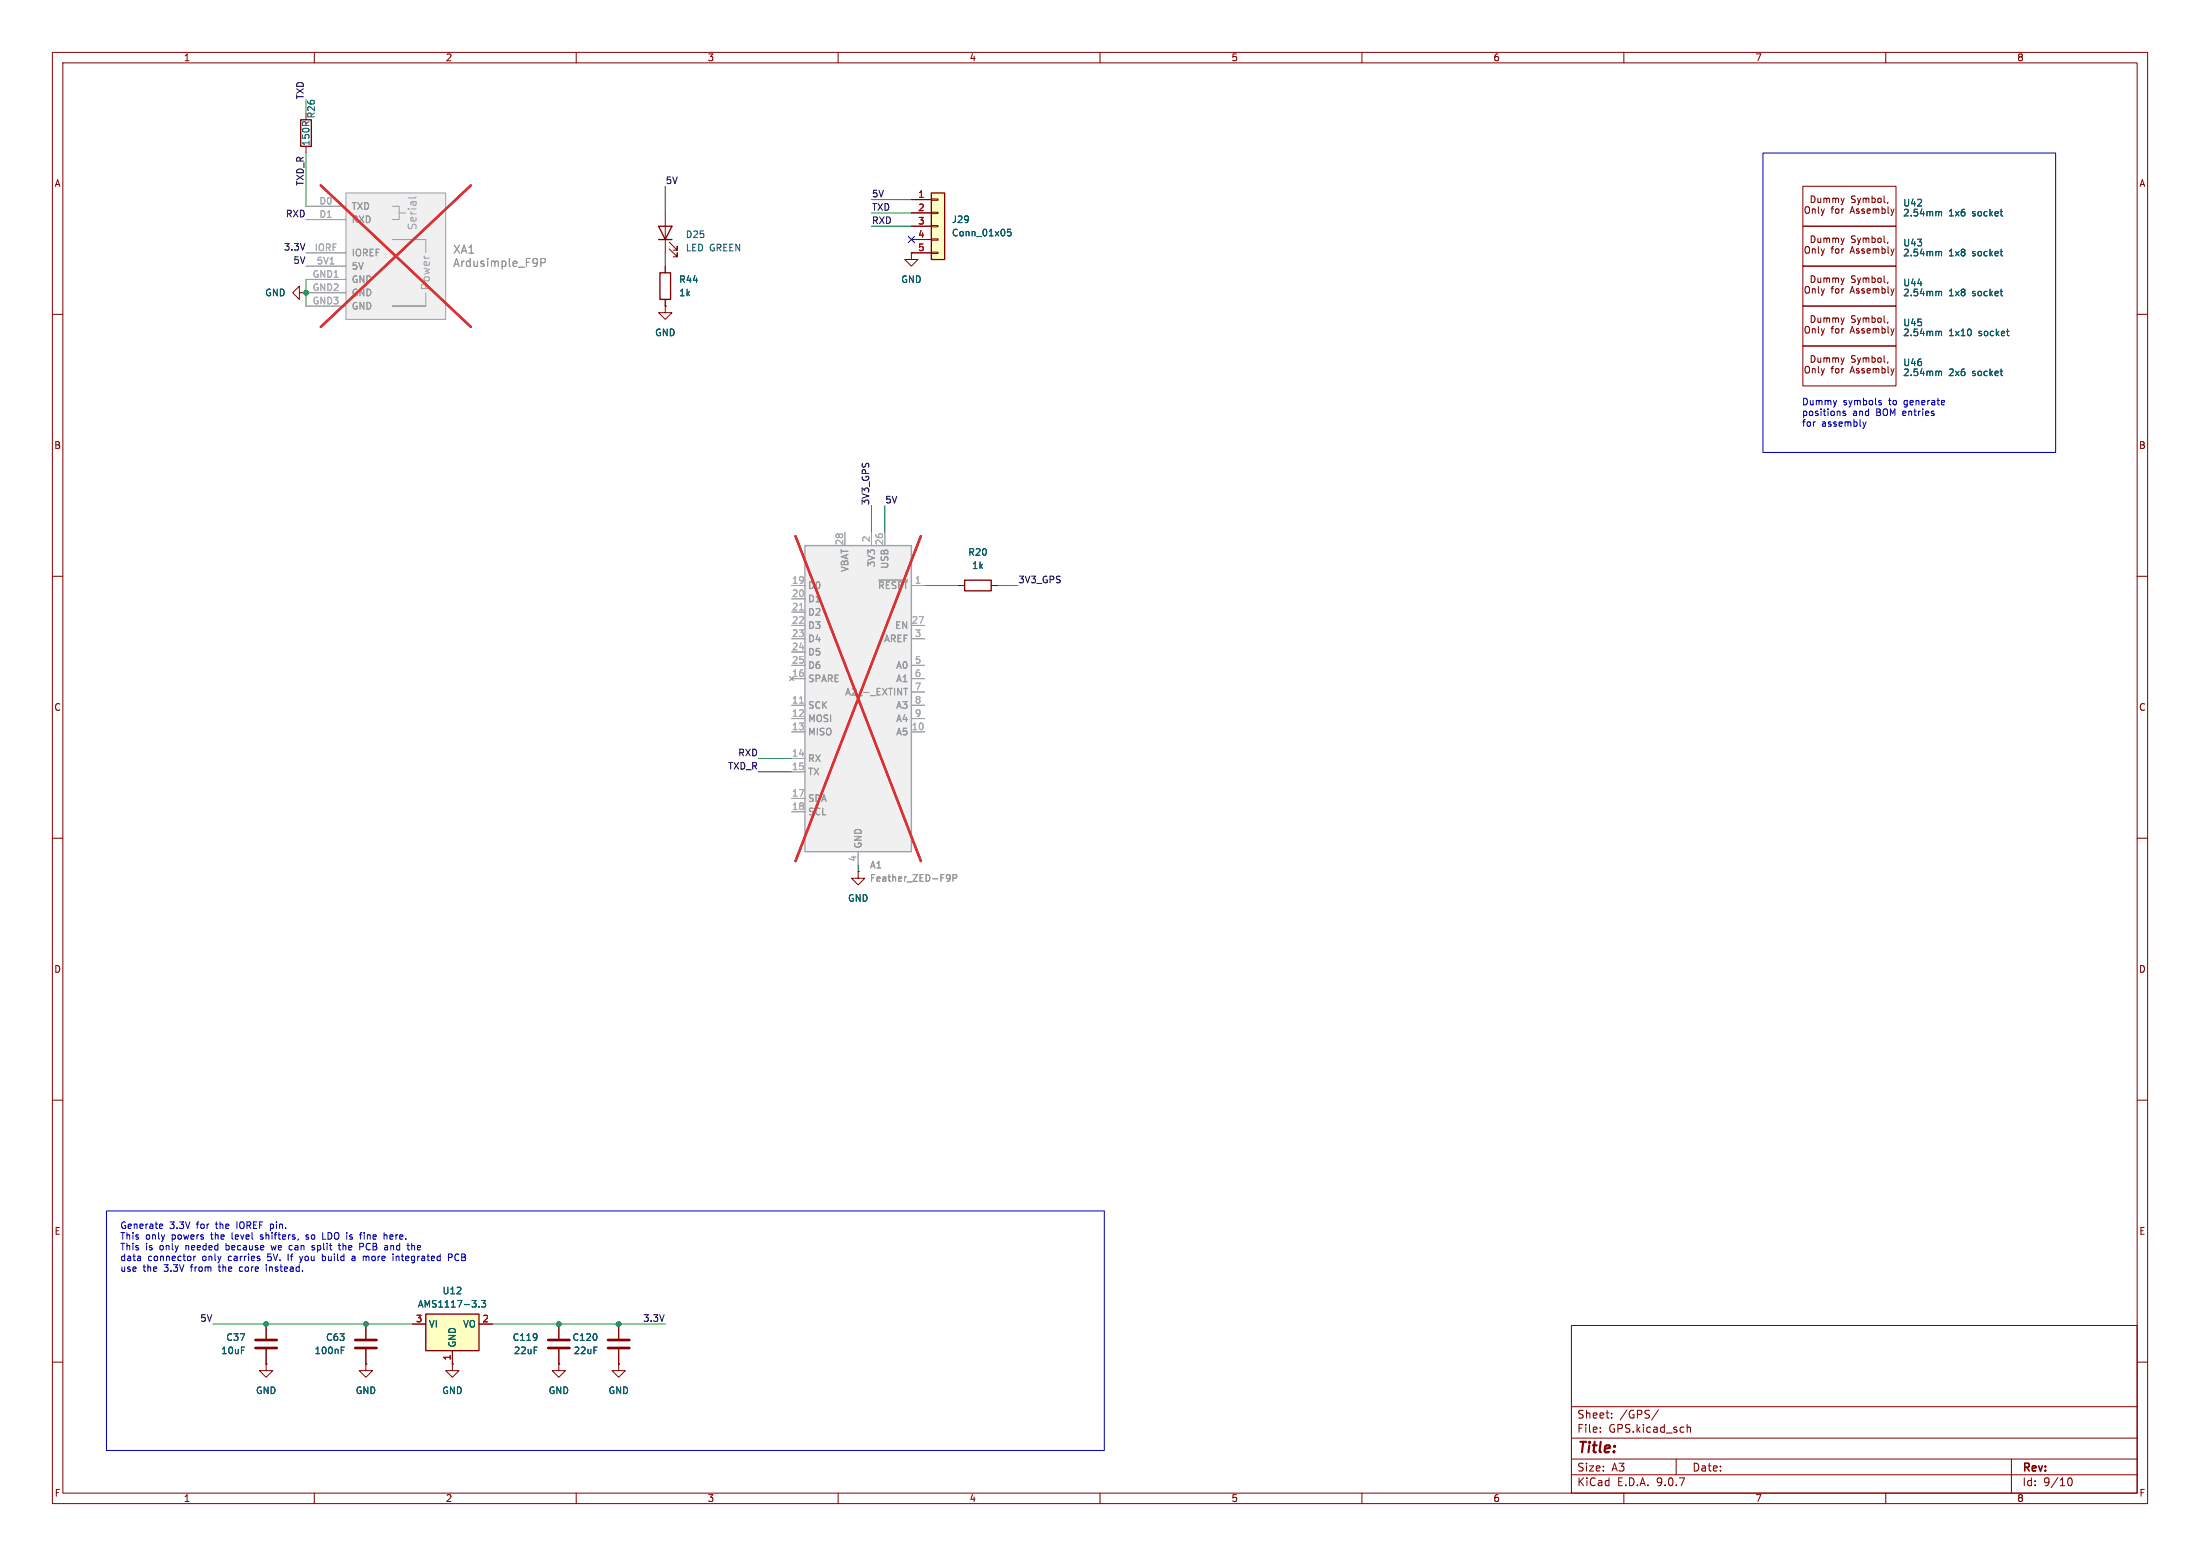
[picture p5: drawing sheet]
<svg xmlns="http://www.w3.org/2000/svg" width="420mm" height="297mm" viewBox="0 0 420 297" stroke-linecap="round" stroke-linejoin="round" font-family="sans-serif">
<g fill="none" stroke="#840000" stroke-width=".19">
<path d="M10 10h400v277h-400zM12 12h396v273h-396zM60 10v2M110 10v2M160 10v2M210 10v2M260 10v2M310 10v2M360 10v2M10 60h2M408 60h2M10 110h2"/>
<path d="M408 110h2M10 160h2M408 160h2M10 210h2M408 210h2M300 253h108v32h-108zM10 260h2M300 278.5h108M300 274.5h108M300 268.5h108M305.5 273.2v.2M305.5 272.5v.1"/>
<path d="M307.7 270.5v.2M307.7 269.8v.1M316.6 269.1l-1.3 1.9M320 278.5v3M322.1 271.9v1.5M322.1 272.5l.2-.1 .4 .1v.9M384 278.5v6.5M408 260h2M60 285v2M110 285v2M160 285v2M210 285v2"/>
<path d="M260 285v2M300 281.5h108M310 285v2M360 285v2M394.7 282.7l.2-.5 .2-.1a.8 .8 0 0 1 .5 .7 .8 .8 0 0 1-.5 .8l-.2-.2-.2-.4"/>
</g>
<path d="M177.8 36.8h2.5v12.7h-2.5z" fill="#ffffc2"/>
<path d="M177.8 36.8h2.5v12.7h-2.5z" fill="none" stroke="#840000" stroke-width=".25"/>
<path d="M174 38.1h3.8M177.8 38h1.3v.2h-1.3zM174 40.6h3.8M174 43.2h3.8M174 45.7h3.8M174 48.3h3.8M177.8 40.5h1.3v.3h-1.3zM177.8 43.1h1.3v.2h-1.3zM177.8 45.6h1.3v.2h-1.3zM177.8 48.1h1.3v.3h-1.3z" fill="none" stroke="#840000" stroke-width=".19"/>
<path d="M193 43.8h-.6l-.1 .6 .2-.2 .4 .1 .1 .2v.4l-.2 .1-.5-.1" fill="none" stroke="#006464" stroke-width=".19"/>
<path d="M81.3 250.8h10.1v7h-10.1z" fill="#ffffc2"/>
<path d="M126 52.1h2v5.1h-2zM81.3 250.8h10.1v7h-10.1z" fill="none" stroke="#840000" stroke-width=".25"/>
<g fill="none" stroke="#840000" stroke-width=".19">
<path d="M344.2 35.6h17.7v7.6h-17.7zM344.7 39.6l.2-.2a.43 .43 0 0 1 .5 .5v.4a.42 .42 0 0 1-.4 .4 .42 .42 0 0 1-.4-.4zM345.8 37.4a.64 .64 0 0 1 .7 .6 .64 .64 0 0 1-.7 .7zM346 39.9v.8M346 40l.2-.1h.3v.8M347 37.8l.1 .8 .3 .1 .2-.1M347.1 39.4v1.1l.2 .2M347.6 37.8v.9M347.7 39.9l.3 .8M348.2 37.8v.9M348.2 37.9l.4-.1 .1 .2M348.3 39.9l-.3 .8"/>
<path d="M348.7 38v.7M348.7 38l.2-.2 .3 .1 .1 .8M349.6 39.9h.4M349.9 37.8v.9M349.9 37.9l.3-.1 .2 .2M350 39.4l-.3 .2v1.1M350.4 38v.7M350.4 38l.2-.2 .3 .1 .1 .8M350.5 39.9h.3l.3 .2v.4l-.3 .2h-.3l-.1-.2zM351.5 37.8l.3 .9M351.6 39.9v.8M351.8 38.7l-.3 .4"/>
<path d="M352 39.9l-.4 .2M352.1 37.8l-.3 .9M354.2 37.5l-.5-.1-.2 .1v.4l.6 .2 .1 .3-.3 .3-.4-.1M354.6 37.8l.3 .9M354.9 39.9h-.3l-.2 .2 .1 .1 .4 .2v.3h-.5M354.9 38.7l-.3 .4M355.2 37.8l-.3 .9M355.7 37.8v.9M355.7 37.9l.4-.1 .1 .2M355.9 39.9h-.3l-.2 .2 .1 .1 .4 .2v.3h-.5M356.2 38v.7M356.2 38l.2-.2 .3 .1 .1 .8"/>
<path d="M357.4 37.4v1.3M357.4 37.9h.5l.1 .5M357.6 39.9v.8M358.5 38.4v-.3l.2-.3 .4 .1v.5M359.3 39.4v1.3M359.7 37.4v1.1M361 39.9l.3 .8M361.6 39.9l-.3 .8M127 50.8v1.3M127 57.2v1.2M344.2 50.8h17.7v7.6h-17.7zM344.2 58.4h17.7v7.6h-17.7z"/>
<path d="M344.2 43.2h17.7v7.6h-17.7zM344.7 54.9l.2-.2a.43 .43 0 0 1 .5 .4v.4a.42 .42 0 0 1-.4 .5 .42 .42 0 0 1-.4-.5zM344.7 47.2l.2-.1a.43 .43 0 0 1 .5 .4v.4a.42 .42 0 0 1-.4 .5 .42 .42 0 0 1-.4-.5zM345.8 45a.64 .64 0 0 1 .7 .7 .64 .64 0 0 1-.7 .6zM345.8 52.6a.64 .64 0 0 1 .7 .7 .64 .64 0 0 1-.7 .6zM346 47.5v.8M346 55.1v.9M346 55.2l.2-.1 .3 .1v.8M346 47.6l.2-.1 .3 .1v.7M347 53.1l.1 .8h.3l.2-.1M347 45.4l.1 .8 .3 .1 .2-.1M347.1 54.7v1.1l.2 .2"/>
<path d="M347.1 47.1v1.1l.2 .1M347.6 45.4v.9M347.6 53.1v.8M347.7 55.1l.3 .9M347.7 47.5l.3 .8M348 56l-.3 .4M348 48.3l-.3 .5M348 40.7l-.3 .4M348.2 53.2l.4-.1 .1 .1M348.2 45.4v.9M348.2 53.1v.8M348.2 45.6l.4-.2 .1 .2"/>
<path d="M348.3 55.1l-.3 .9M348.3 47.5l-.3 .8M348.7 53.2l.2-.1h.3l.1 .8M348.7 45.6v.7M348.7 53.2v.7M348.7 45.6l.2-.2 .3 .1 .1 .8M349.6 55.1h.4M349.6 47.5h.4M349.9 53.2l.3-.1 .2 .1M349.9 45.4v.9M349.9 53.1v.8M349.9 45.6l.3-.2 .2 .2"/>
<path d="M350 54.7l-.3 .2v1.1M350 47.1l-.3 .1v1.1M350.4 45.6l.2-.2 .3 .1 .1 .8M350.4 53.2l.2-.1h.3l.1 .8M350.4 45.6v.7M350.4 53.2v.7M350.5 55.2l.3-.1 .3 .3v.3l-.3 .3-.3-.1-.1-.2zM350.5 47.6l.3-.1 .3 .2v.4l-.3 .2h-.3l-.1-.2zM351.5 53.1l.3 .8M351.5 45.4l.3 .9M351.6 47.5v.8M351.6 55.1v.9"/>
<path d="M351.8 53.9l-.3 .4M351.8 46.3l-.3 .4M352 55.1l-.4 .3M352 47.5l-.4 .2M352.1 53.1l-.3 .8M352.1 45.4l-.3 .9M353.2 56l.4-1.3 .4 1.3M353.2 48.3l.4-1.2 .4 1.2M353.2 40.7l.4-1.3 .4 1.3M353.3 55.6h.6M353.3 48h.6M353.3 40.4h.6"/>
<path d="M354.2 52.7l-.5-.1-.2 .2v.3l.6 .3 .1 .3-.3 .2h-.4M354.2 45.1l-.5-.1-.2 .1v.4l.6 .2 .1 .4-.3 .2-.4-.1M354.6 53.1l.3 .8M354.6 45.4l.3 .9M354.9 55.2l-.3-.1-.2 .2 .1 .2 .4 .1v.3h-.5M354.9 47.6l-.3-.1-.2 .2 .1 .2 .4 .1v.3h-.5M354.9 46.3l-.3 .4M354.9 53.9l-.3 .4M355.2 53.1l-.3 .8M355.2 45.4l-.3 .9M355.7 53.2l.4-.1 .1 .1M355.7 45.4v.9"/>
<path d="M355.7 53.1v.8M355.7 45.6l.4-.2 .1 .2M355.9 55.2l-.3-.1-.2 .2 .1 .2 .4 .1v.3h-.5M355.9 47.6l-.3-.1-.2 .2 .1 .2 .4 .1v.3h-.5M356.2 53.2l.2-.1h.3l.1 .8M356.2 45.6v.7M356.2 53.2v.7M356.2 45.6l.2-.2 .3 .1 .1 .8M356.4 55.5l.7-.1-.1-.2-.4-.1-.2 .2 .1 .6h.5M356.4 40.3l.7-.1-.1-.3h-.4l-.2 .2 .1 .6h.5M356.4 47.9l.7-.1-.1-.2-.4-.1-.2 .2 .1 .6h.5M357.4 53.1h.5l.1 .6"/>
<path d="M357.4 45v1.3M357.4 52.6v1.3M357.4 45.5h.5l.1 .6M357.6 47.5v.8M357.6 55.1v.9M358.1 40.1v.6M358.1 47.7v.6M358.1 55.3v.7M358.5 53.7v-.4l.2-.2 .4 .1v.5M358.5 46.1v-.4l.2-.3 .4 .2v.5M358.7 40.1v.6M358.7 47.7v.6"/>
<path d="M358.7 55.3v.7M359.3 47.1v1.2M359.3 54.7v1.3M359.7 45v1.1M359.7 52.6v1.1M359.8 55.8l-.1 .2-.4-.1M359.8 48.2l-.1 .1h-.4M359.8 40.6l-.1 .1h-.4M360.4 55.8l.2 .2M360.4 48.2l.2 .1M360.4 40.5l.2 .2M361 55.1l.3 .9"/>
<path d="M361 47.5l.3 .8M361.3 56l-.3 .4M361.3 48.3l-.3 .5M361.3 40.7l-.3 .4M361.6 55.1l-.3 .9M361.6 47.5l-.3 .8M344.2 66h17.7v7.7h-17.7zM344.7 62.5l.2-.2a.43 .43 0 0 1 .5 .4v.5a.42 .42 0 0 1-.4 .4 .42 .42 0 0 1-.4-.4zM344.7 70.1l.2-.2a.43 .43 0 0 1 .5 .5v.4a.42 .42 0 0 1-.4 .4 .42 .42 0 0 1-.4-.4zM345.8 60.3a.64 .64 0 0 1 .7 .6 .64 .64 0 0 1-.7 .6zM345.8 67.9a.64 .64 0 0 1 .7 .6 .64 .64 0 0 1-.7 .7zM346 62.7v.9"/>
<path d="M346 70.4v.8M346 62.9l.2-.2 .3 .1v.8M346 70.5l.2-.1h.3v.8M347 60.7l.1 .8h.3l.2-.1M347 68.3l.1 .8 .3 .1 .2-.2M347.1 62.3v1.1l.2 .2M347.1 69.9v1.1l.2 .2M347.6 60.7v.8M347.6 68.3v.9M347.7 70.4l.3 .8M347.7 62.7l.3 .9M348 71.2l-.3 .4"/>
<path d="M348 63.6l-.3 .4M348.2 60.7v.8M348.2 68.3v.9M348.2 60.8l.4-.1 .1 .2M348.2 68.4l.4-.1 .1 .2M348.3 70.4l-.3 .8M348.3 62.7l-.3 .9M348.7 60.9v.6M348.7 68.5v.7M348.7 60.9l.2-.2h.3l.1 .8M348.7 68.5l.2-.2 .3 .1 .1 .8M349.6 70.4h.4"/>
<path d="M349.6 62.7h.4M349.9 60.7v.8M349.9 68.3v.9M349.9 68.4l.3-.1 .2 .2M349.9 60.8l.3-.1 .2 .2M350 62.3l-.3 .2v1.1M350 69.9l-.3 .2v1.1M350.4 60.9v.6M350.4 68.5v.7M350.4 60.9l.2-.2h.3l.1 .8M350.4 68.5l.2-.2 .3 .1 .1 .8M350.5 62.8l.3-.1 .3 .3v.3l-.3 .3-.3-.1-.1-.2z"/>
<path d="M350.5 70.4h.3l.3 .2v.4l-.3 .2-.3-.1-.1-.1zM351.5 68.3l.3 .9M351.5 60.7l.3 .8M351.6 62.7v.9M351.6 70.4v.8M351.8 69.2l-.3 .4M351.8 61.5l-.3 .5M352 70.4l-.4 .2M352 62.7l-.4 .3M352.1 68.3l-.3 .9M352.1 60.7l-.3 .8M353.2 71.2l.4-1.3 .4 1.3"/>
<path d="M353.2 63.6l.4-1.3 .4 1.3M353.3 70.8h.6M353.3 63.2h.6M354.2 60.3h-.5l-.2 .1v.3l.6 .3 .1 .3-.3 .2h-.4M354.2 67.9h-.5l-.2 .1v.4l.6 .2 .1 .3-.3 .3-.4-.1M354.6 68.3l.3 .9M354.6 60.7l.3 .8M354.9 62.8l-.3-.1-.2 .2 .1 .2 .4 .1v.3h-.5M354.9 70.4h-.3l-.2 .1 .1 .2 .4 .1v.3h-.5M354.9 61.5l-.3 .5M354.9 69.2l-.3 .4M355.2 68.3l-.3 .9"/>
<path d="M355.2 60.7l-.3 .8M355.7 60.7v.8M355.7 68.3v.9M355.7 68.4l.4-.1 .1 .2M355.7 60.8l.4-.1 .1 .2M355.9 62.8l-.3-.1-.2 .2 .1 .2 .4 .1v.3h-.5M355.9 70.4h-.3l-.2 .1 .1 .2 .4 .1v.3h-.5M356.2 60.9v.6M356.2 68.5v.7M356.2 60.9l.2-.2h.3l.1 .8M356.2 68.5l.2-.2 .3 .1 .1 .8M356.4 63.2l.7-.2-.1-.2-.4-.1-.2 .2 .1 .6h.5"/>
<path d="M356.4 70.8l.7-.1-.1-.3h-.4l-.2 .1 .1 .6h.5M357.4 60.3v1.2M357.4 67.9v1.3M357.4 60.7h.5l.1 .6M357.4 68.4h.5l.1 .5M357.6 62.7v.9M357.6 70.4v.8M358.1 62.9v.7M358.1 70.5v.7M358.5 61.3v-.4l.2-.2 .4 .1v.5M358.5 68.9v-.4l.2-.2 .4 .1v.5M358.7 62.9v.7"/>
<path d="M358.7 70.5v.7M359.3 62.3v1.3M359.3 69.9v1.3M359.7 60.3v1.1M359.7 67.9v1.1M359.8 71.1l-.1 .1-.4-.1M359.8 63.5l-.1 .1-.4-.1M360.4 71l.2 .2M360.4 63.4l.2 .2M361 70.4l.3 .8M361 62.7l.3 .9M361.3 71.2l-.3 .4"/>
<path d="M361.3 63.6l-.3 .4M361.6 70.4l-.3 .8M361.6 62.7l-.3 .9M163.8 166.4v1.2h1.3l-1.3 1.3-1.2-1.3h1.2M163.8 166.4h.1M50.8 252.7v2.8M50.8 257.6v2.7M69.8 252.7v2.8M69.8 257.6v2.7M78.7 252.7h2.6M86.4 257.8v2.5M91.4 252.7h2.6"/>
<path d="M106.7 252.7v2.8M106.7 257.6v2.7M118.1 252.7v2.8M118.1 257.6v2.7M86.4 260.3v1.3h-1.3l1.3 1.3 1.2-1.3h-1.2M86.4 260.3h.1M106.7 260.3v1.3h-1.3l1.3 1.3 1.2-1.3h-1.2M106.7 260.3h.1M118.1 260.3v1.3h-1.3l1.3 1.3 1.3-1.3h-1.3M118.1 260.3h.1"/>
</g>
<path d="M370.1 55.8l.2-.2 .3 .1v.8M370.1 40.6l.2-.2h.3v.8M370.1 48.2l.2-.2 .3 .1v.7M370.1 63.4l.2-.2 .3 .1v.8M370.1 71l.2-.1h.3v.8M65.1 257.7h.5M65.1 257.1h.6M91.4 249.4v.1M91.9 248.2h.8l-.4 .5 .3 .1v.6l-.1 .1-.6-.1" fill="none" stroke="#006464" stroke-width=".19"/>
<path d="M48.8 257.3h4M48.8 255.8h4M67.8 257.3h4.1M67.8 255.8h4.1M104.6 257.3h4.1M104.6 255.8h4.1M116.1 257.3h4M116.1 255.8h4" fill="none" stroke="#840000" stroke-width=".51"/>
<path d="M153.7 104.1h20.3v58.5h-20.3z" fill="#f0f0f0"/>
<path d="M153.7 104.1h20.3v58.5h-20.3z" fill="none" stroke="#a1a1a1" stroke-width=".25"/>
<g fill="none" stroke="#a1a1a1" stroke-width=".19">
<path d="M151.1 111.8h2.6M151.1 114.3h2.6M151.1 116.8h2.6M151.1 119.4h2.6M161.3 101.6v2.5M166.4 101.6v2.5M168.9 101.6v2.5M174 111.8h2.5M174 119.4h2.5M151.1 121.9h2.6M151.1 124.5h2.6M151.1 127h2.6"/>
<path d="M151.1 129.5h2.6M151.1 134.6h2.6M151.1 137.2h2.6M151.1 139.7h2.6M174 121.9h2.5M174 127h2.5M174 129.5h2.5M174 134.6h2.5M174 137.2h2.5M174 139.7h2.5M174 132.1h2.5M151.1 144.8h2.6"/>
<path d="M151.1 147.3h2.6M151.1 152.4h2.6M151.1 154.9h2.6M163.8 162.6v2.5"/>
</g>
<path d="M152.6 116.4h.8M152.6 134.2h.8" fill="none" stroke="#aaa" stroke-width=".19"/>
<path d="M167.8 110.7h5.5M172.5 131.4h.8M172.9 131.4v1.3M180.9 166.9h.2l.3 .3a.84 .84 0 0 1-.4 1h-.2M181.4 167.5l-.3 .2h-.2M181.9 167.6h.6l.2-.2-.1-.3-.7-.2v1.3" fill="none" stroke="#989898" stroke-width=".19"/>
<path d="M151.9 102.3l23.9 62.1M175.8 102.3l-23.9 62.1" fill="none" stroke="#e12e31" stroke-width=".46"/>
<path d="M58.4 27.9v1.3M57.1 55.9v-1.3l-1.2 1.3 1.2 1.3v-1.3h1.3M58.4 55.9h.1M69.8 260.3v1.3h-1.2l1.2 1.3 1.3-1.3h-1.3M69.8 260.3h.1" fill="none" stroke="#840000" stroke-width=".19"/>
<path d="M57.4 22.9h2v5h-2z" fill="none" stroke="#840000" stroke-width=".25"/>
<path d="M66 36.8h19.1v24.2h-19.1z" fill="#f0f0f0"/>
<g fill="none" stroke="#a1a1a1" stroke-width=".19">
<path d="M58.4 39.4h7.6M66 36.8h19.1v24.2h-19.1zM74.9 39.4h1.3v2.5h-1.3M79.4 37.6l-.2 .2h-1.3M58.4 41.9h7.6M58.4 48.3h7.6M58.4 50.8h7.6M58.4 53.3h7.6M58.4 55.9h7.6M58.4 58.4h7.6M74.9 45.7h6.4zM74.9 58.4h6.4z"/>
<path d="M76.2 40.6h1.3M81.3 45.7v2.6M81.3 55.9v2.5M151.1 111.8h2.6M151.1 114.3h2.6M151.1 116.8h2.6M151.1 119.4h2.6M161.3 101.6v2.5M166.4 101.6v2.5M168.9 101.6v2.5M174 111.8h2.5M174 119.4h2.5"/>
<path d="M151.1 121.9h2.6M151.1 124.5h2.6M151.1 127h2.6M151.1 129.5h2.6M151.1 134.6h2.6M151.1 137.2h2.6M151.1 139.7h2.6M174 121.9h2.5M174 127h2.5M174 129.5h2.5M174 134.6h2.5M174 137.2h2.5"/>
<path d="M174 139.7h2.5M174 132.1h2.5M151.1 144.8h2.6M151.1 147.3h2.6M151.1 152.4h2.6M151.1 154.9h2.6M163.8 162.6v2.5"/>
</g>
<path d="M103.3 50.1h.7l.1-.3v-.3l-.3-.2h-.5v1.6M167.8 110.7h5.5M172.5 131.4h.8M172.9 131.4v1.3M180.9 166.9h.2l.3 .3a.84 .84 0 0 1-.4 1h-.2M181.4 167.5l-.3 .2h-.2M181.9 167.6h.6l.2-.2-.1-.3-.7-.2v1.3" fill="none" stroke="#989898" stroke-width=".19"/>
<path d="M61.2 35.4l28.7 27M89.9 35.4l-28.7 27M151.9 102.3l23.9 62.1M175.8 102.3l-23.9 62.1" fill="none" stroke="#e12e31" stroke-width=".46"/>
<g fill="none" stroke="#840000" stroke-width=".19">
<path d="M174 38.1h3.8M58.4 55.9h.1M127 58.4v1.3h1.3l-1.3 1.3-1.3-1.3h1.3M127 58.4h.1M127 40.6v7.7M127 50.8v1.3M127 57.2v1.2M127.8 47.5l1.5 1.5v-.7v.7h-.8M127.8 46.2l1.5 1.6v-.8v.8h-.8M174 48.3v1.2h1.3l-1.3 1.3-1.3-1.3h1.3M174 48.3h.1M174 40.6h3.8"/>
<path d="M174 43.2h3.8M174 45.7h3.8M174 48.3h3.8M182.9 111.8h1.2M189.2 111.8h1.3M163.8 166.4h.1M50.8 252.7v2.8M50.8 257.6v2.7M69.8 252.7v2.8M69.8 257.6v2.7M78.7 252.7h2.6M86.4 257.8v2.5"/>
<path d="M91.4 252.7h2.6M106.7 252.7v2.8M106.7 257.6v2.7M118.1 252.7v2.8M118.1 257.6v2.7M50.8 260.3v1.3h-1.3l1.3 1.3 1.3-1.3h-1.3M50.8 260.3h.1M69.8 260.3h.1M86.4 260.3h.1M106.7 260.3h.1M118.1 260.3h.1"/>
</g>
<path d="M125.7 43.2h2.6l-1.3 2.5zM125.7 45.7h2.6M184.1 110.7h5.1v2.1h-5.1z" fill="none" stroke="#840000" stroke-width=".25"/>
<g fill="none" stroke="#009600" stroke-width=".19">
<path d="M58.4 29.2v10.2M127 35.6v5M166.4 38.1h7.6M58.4 53.3v5.1M127 48.3v2.5M166.4 43.2h7.6M166.4 40.6h7.6M166.4 96.5v5.1M168.9 96.5v5.1M176.5 111.8h6.4M190.5 111.8h3.8M144.8 147.3h6.3"/>
<path d="M144.8 144.8h6.3M163.8 165.1v1.3M40.6 252.7h38.1M94 252.7h33"/>
</g>
<path d="M173.4 45.1l1.2 1.2M174.6 45.1l-1.2 1.2" fill="none" stroke="#000084" stroke-width=".19"/>
<g fill="none" stroke="#0000c2" stroke-width=".19">
<path d="M336.5 29.2h55.9v57.2h-55.9zM350.6 76.4l-.3 .9M351.9 78.5v.3l.4 .2 .1 .1-.2 .2h-.4M358.8 76.9h.3l.1 .2-.4 .2M358.8 76.4l.3 .1M355.6 80.5l.3 .9M355.9 81.4l-.1 .3M356.2 80.5l-.3 .9M20.3 231.1h190.5v45.8h-190.5zM30.6 233.6l.4 .1 .1 .2-.6 .2M31 234.4l-.4 .1M37 239.8v.8"/>
<path d="M37.4 239.8l-.4 .2M49.7 236.5h.1M49.8 235.8l-.1 .1 .2 .2M51.7 237.7l.3 .9M55 239.4v1.2M55.3 238.5l.4 .1M55.7 237.7l-.4 .2M57.2 239.8l.3 .8M57.8 239.8l-.3 .8M58.4 236.5h.4M58.8 235.7l-.4 .2 .1 .2h.3M60 237.8l-.3-.1-.2 .3 .6 .3"/>
<path d="M60.1 238.4l-.2 .2-.4-.1M61.5 239.4v1.2M61.6 236.5h.6M62 239.8l.1 .1M64.6 237.7h.5M64.7 237.3v1.1l.4 .2M67.2 239.8h.5l.1 .8M69.2 237.3l.2 .3-.1 .3-.6 .1M69.5 235.3v.1M69.5 235.7v.8M69.9 239.8h.5M73.5 235.7l.4 .2v.6"/>
<path d="M74.5 235.8v.7M75 236l-.6 .1M75.6 239.9l.4-.1 .2 .2M75.6 239.8v.8M78.6 237.9l.4-.2 .1 .2M78.6 237.3v1.3M87.1 239.4l-.3 .5 .3 .7M45.9 241.8l-.2 .3v.3l.2 .3M50.8 241.4v.1M50.8 241.8v.9M57.5 240.6l-.3 .4M62.1 240.5l-.2 .1h-.4"/>
<path d="M67.8 240.1h-.5l-.1 .2 .1 .3h.5M85.6 240h.6l.1-.2v-.3l-.7-.1v1.2"/>
</g>
<path d="M193 43.8h-.6l-.1 .6 .2-.2 .4 .1 .1 .2v.4l-.2 .1-.5-.1M370.1 55.8l.2-.2 .3 .1v.8M370.1 40.6l.2-.2h.3v.8M370.1 48.2l.2-.2 .3 .1v.7M370.1 63.4l.2-.2 .3 .1v.8M370.1 71l.2-.1h.3v.8M65.1 257.7h.5M65.1 257.1h.6M91.4 249.4v.1M91.9 248.2h.8l-.4 .5 .3 .1v.6l-.1 .1-.6-.1" fill="none" stroke="#006464" stroke-width=".19"/>
<path d="M152.6 116.4h.8M152.6 134.2h.8" fill="none" stroke="#aaa" stroke-width=".19"/>
<g fill="#009600" stroke="#009600" stroke-width=".19">
<circle cx="118.1" cy="252.7" r=".46"/>
<circle cx="69.8" cy="252.7" r=".46"/>
<circle cx="106.7" cy="252.7" r=".46"/>
<circle cx="50.8" cy="252.7" r=".46"/>
<circle cx="58.4" cy="55.9" r=".46"/>
</g>
<text font-size="2.8" fill="#840000" x="301" y="277.9">Title:</text>
<g font-size="2.1" fill="#a1a1a1">
<text x="79.7" y="44" transform="rotate(-90 79.7 44)">Serial</text>
<text x="82.3" y="55.5" transform="rotate(-90 82.3 55.5)">Power</text>
</g>
<g font-size="2.1" fill="#989898">
<text x="86.4" y="48.6">XA1</text>
<text x="86.4" y="51.2">Ardusimple_F9P</text>
</g>
<g font-size="2.1" fill="#840000">
<text x="301" y="273.7">File:</text>
<text x="301" y="271">Sheet:</text>
<text x="307.1" y="273.7">GPS.kicad_sch</text>
<text x="309.2" y="271">/GPS/</text>
<text x="301" y="281.1">Size:</text>
<text x="307.6" y="281.1">A3</text>
<text x="323" y="281.1">Date:</text>
<text x="386" y="281.3">Rev:</text>
<text x="301" y="283.9">KiCad</text>
<text x="308.7" y="283.9">E.D.A.</text>
<text x="316.3" y="283.9">9.0.7</text>
<text x="386" y="283.9">Id:</text>
<text x="390.1" y="283.9">9/10</text>
</g>
<g font-size="1.8" fill="#840000">
<text x="35" y="11.9">1</text>
<text x="85" y="11.9">2</text>
<text x="135" y="11.9">3</text>
<text x="185" y="11.9">4</text>
<text x="235" y="11.9">5</text>
<text x="285" y="11.9">6</text>
<text x="335" y="11.9">7</text>
<text x="385" y="11.9">8</text>
<text x="10.3" y="35.9">A</text>
<text x="408.3" y="35.9">A</text>
<text x="357.9" y="40">for</text>
<text x="357.9" y="47.6">for</text>
<text x="357.9" y="55.2">for</text>
<text x="357.9" y="62.8">for</text>
<text x="357.9" y="70.5">for</text>
<text x="10.3" y="85.9">B</text>
<text x="408.2" y="85.9">B</text>
<text x="10.3" y="135.9">C</text>
<text x="408.2" y="135.9">C</text>
<text x="10.3" y="185.9">D</text>
<text x="408.2" y="185.9">D</text>
<text x="10.3" y="235.9">E</text>
<text x="408.3" y="235.9">E</text>
<text x="10.3" y="285.9">F</text>
<text x="35" y="286.9">1</text>
<text x="85" y="286.9">2</text>
<text x="135" y="286.9">3</text>
<text x="185" y="286.9">4</text>
<text x="235" y="286.9">5</text>
<text x="285" y="286.9">6</text>
<text x="335" y="286.9">7</text>
<text x="385" y="286.9">8</text>
<text x="408.3" y="285.9">F</text>
</g>
<g font-size="1.8" fill="#0f0f0f">
<text x="58.1" y="19.1" transform="rotate(-90 58.1 19.1)">TXD</text>
<text x="58.1" y="35.6" transform="rotate(-90 58.1 35.6)">TXD_R</text>
<text x="127" y="35.2">5V</text>
<text x="54.5" y="41.6">RXD</text>
<text x="166.4" y="37.8">5V</text>
<text x="166.4" y="40.3">TXD</text>
<text x="54.1" y="47.9">3.3V</text>
<text x="166.4" y="42.8">RXD</text>
<text x="55.9" y="50.5">5V</text>
<text x="166" y="96.5" transform="rotate(-90 166 96.5)">3V3_GPS</text>
<text x="168.9" y="96.2">5V</text>
<text x="194.3" y="111.4">3V3_GPS</text>
<text x="138.9" y="147">TXD_R</text>
<text x="140.8" y="144.4">RXD</text>
<text x="38.1" y="252.4">5V</text>
<text x="122.7" y="252.4">3.3V</text>
</g>
<text font-size="1.8" fill="#009600" x="60.3" y="22.7" transform="rotate(-90 60.3 22.7)">R26</text>
<g font-size="1.8" fill="#006464">
<text x="59.3" y="28" transform="rotate(-90 59.3 28)">150R</text>
<text x="363.2" y="39.6">U42</text>
<text x="363.2" y="41.5">2.54mm</text>
<text x="372" y="41.5">1x6</text>
<text x="376.6" y="41.5">socket</text>
<text x="130.8" y="45.6">D25</text>
<text x="181.6" y="45.3">Conn_01x05</text>
<text x="181.6" y="42.8">J29</text>
<text x="363.2" y="47.2">U43</text>
<text x="130.8" y="48.2">LED GREEN</text>
<text x="363.2" y="49.1">2.54mm</text>
<text x="372" y="49.1">1x8</text>
<text x="376.6" y="49.1">socket</text>
<text x="50.5" y="56.7">GND</text>
<text x="129.5" y="54.2">R44</text>
<text x="129.5" y="56.7">1k</text>
<text x="172" y="54.2">GND</text>
<text x="363.2" y="54.8">U44</text>
<text x="363.2" y="56.7">2.54mm</text>
<text x="372" y="56.7">1x8</text>
<text x="376.6" y="56.7">socket</text>
<text x="125" y="64.4">GND</text>
<text x="363.2" y="62.5">U45</text>
<text x="363.2" y="64.4">2.54mm</text>
<text x="372" y="64.4">1x10</text>
<text x="377.8" y="64.4">socket</text>
<text x="363.2" y="70.1">U46</text>
<text x="363.2" y="72">2.54mm</text>
<text x="372" y="72">2x6</text>
<text x="376.6" y="72">socket</text>
<text x="184.7" y="106.3">R20</text>
<text x="185.5" y="108.8">1k</text>
<text x="161.8" y="172.3">GND</text>
<text x="79.7" y="249.8">AMS1117-3.3</text>
<text x="84.4" y="247.2">U12</text>
<text x="43.1" y="256.1">C37</text>
<text x="62.1" y="256.1">C63</text>
<text x="81.8" y="253.6">VI</text>
<text x="87.2" y="257.3" transform="rotate(-90 87.2 257.3)">GND</text>
<text x="88.3" y="253.6">VO</text>
<text x="97.8" y="256.1">C119</text>
<text x="109.2" y="256.1">C120</text>
<text x="42.1" y="258.7">10uF</text>
<text x="60" y="258.7">100nF</text>
<text x="98" y="258.7">22uF</text>
<text x="109.4" y="258.7">22uF</text>
<text x="48.8" y="266.3">GND</text>
<text x="67.8" y="266.3">GND</text>
<text x="84.3" y="266.3">GND</text>
<text x="104.6" y="266.3">GND</text>
<text x="116.1" y="266.3">GND</text>
</g>
<g font-size="1.8" fill="#aaa">
<text x="60.9" y="39.1">D0</text>
<text x="60.9" y="41.7">D1</text>
<text x="59.6" y="53.1">GND1</text>
<text x="60" y="48">IORF</text>
<text x="60.4" y="50.5">5V1</text>
<text x="59.6" y="55.6">GND2</text>
<text x="59.6" y="58.2">GND3</text>
<text x="161" y="104.2" transform="rotate(-90 161 104.2)">28</text>
<text x="166.1" y="103.6" transform="rotate(-90 166.1 103.6)">2</text>
<text x="168.7" y="104.2" transform="rotate(-90 168.7 104.2)">26</text>
<text x="151.1" y="111.5">19</text>
<text x="174.6" y="111.5">1</text>
<text x="151.1" y="114">20</text>
<text x="151.1" y="116.6">21</text>
<text x="151.1" y="119.1">22</text>
<text x="173.9" y="119.1">27</text>
<text x="151.1" y="121.7">23</text>
<text x="151.1" y="124.2">24</text>
<text x="174.6" y="121.7">3</text>
<text x="151.1" y="126.7">25</text>
<text x="151.1" y="129.3">16</text>
<text x="174.6" y="126.7">5</text>
<text x="174.6" y="129.3">6</text>
<text x="174.6" y="131.8">7</text>
<text x="151.1" y="134.4">11</text>
<text x="151.1" y="136.9">12</text>
<text x="174.6" y="134.4">8</text>
<text x="174.6" y="136.9">9</text>
<text x="151.1" y="139.4">13</text>
<text x="173.9" y="139.4">10</text>
<text x="151.1" y="144.5">14</text>
<text x="151.1" y="147.1">15</text>
<text x="151.1" y="152.1">17</text>
<text x="151.1" y="154.7">18</text>
<text x="163.6" y="164.5" transform="rotate(-90 163.6 164.5)">4</text>
</g>
<g font-size="1.8" fill="#989898">
<text x="67.1" y="40.2">TXD</text>
<text x="67.1" y="42.8">RXD</text>
<text x="67.1" y="49.1">IOREF</text>
<text x="67.1" y="51.7">5V</text>
<text x="67.1" y="54.2">GND</text>
<text x="67.1" y="56.7">GND</text>
<text x="67.1" y="59.3">GND</text>
<text x="154.2" y="112.6">D0</text>
<text x="162.2" y="109.3" transform="rotate(-90 162.2 109.3)">VBAT</text>
<text x="167.2" y="108.4" transform="rotate(-90 167.2 108.4)">3V3</text>
<text x="167.5" y="112.6">~{RESET}</text>
<text x="169.8" y="108.7" transform="rotate(-90 169.8 108.7)">USB</text>
<text x="154.2" y="115.2">D1</text>
<text x="154.2" y="117.7">D2</text>
<text x="154.2" y="120.2">D3</text>
<text x="154.2" y="122.8">D4</text>
<text x="154.2" y="125.3">D5</text>
<text x="168.7" y="122.8">AREF</text>
<text x="170.8" y="120.2">EN</text>
<text x="154.2" y="127.9">D6</text>
<text x="154.2" y="130.4">SPARE</text>
<text x="171" y="127.9">A0</text>
<text x="171" y="130.4">A1</text>
<text x="154.2" y="135.5">SCK</text>
<text x="161.2" y="132.9">A2_-_EXTINT</text>
<text x="171" y="135.5">A3</text>
<text x="154.2" y="138">MOSI</text>
<text x="154.2" y="140.6">MISO</text>
<text x="171" y="138">A4</text>
<text x="171" y="140.6">A5</text>
<text x="154.2" y="145.6">RX</text>
<text x="154.2" y="148.2">TX</text>
<text x="154.2" y="153.3">SDA</text>
<text x="154.2" y="155.8">SCL</text>
<text x="164.7" y="162.1" transform="rotate(-90 164.7 162.1)">GND</text>
<text x="166" y="166">A1</text>
<text x="166" y="168.5">Feather_ZED-F9P</text>
</g>
<g font-size="1.8" fill="#a90000">
<text x="175.2" y="37.8">1</text>
<text x="175.2" y="40.4">2</text>
<text x="175.2" y="42.9">3</text>
<text x="175.2" y="45.5">4</text>
<text x="175.2" y="48">5</text>
<text x="79.3" y="252.5">3</text>
<text x="92" y="252.5">2</text>
<text x="86.1" y="259.8" transform="rotate(-90 86.1 259.8)">1</text>
</g>
<g font-size="1.8" fill="#0000c2">
<text x="343.9" y="77.6">Dummy</text>
<text x="351.9" y="77.6">symbols</text>
<text x="360.7" y="77.6">to</text>
<text x="363.8" y="77.6">generate</text>
<text x="343.9" y="79.6">positions</text>
<text x="343.9" y="81.7">for</text>
<text x="347.7" y="81.7">assembly</text>
<text x="353.7" y="79.6">and</text>
<text x="358.3" y="79.6">BOM entries</text>
<text x="22.9" y="234.8">Generate</text>
<text x="22.9" y="236.8">This</text>
<text x="22.9" y="238.9">This</text>
<text x="27.8" y="236.8">only</text>
<text x="27.8" y="238.9">is</text>
<text x="30.6" y="238.9">only</text>
<text x="32.4" y="234.8">3.3V</text>
<text x="32.9" y="236.8">powers</text>
<text x="35.7" y="238.9">needed</text>
<text x="37.7" y="234.8">for</text>
<text x="40.6" y="236.8">the</text>
<text x="41.5" y="234.8">the</text>
<text x="43.6" y="238.9">because</text>
<text x="44.7" y="236.8">level</text>
<text x="45.6" y="234.8">IOREF pin.</text>
<text x="50.4" y="236.8">shifters,</text>
<text x="52.5" y="238.9">we</text>
<text x="56.1" y="238.9">can</text>
<text x="59.3" y="236.8">so</text>
<text x="60.6" y="238.9">split</text>
<text x="62.6" y="236.8">LDO is</text>
<text x="66" y="238.9">the</text>
<text x="70.1" y="238.9">PCB</text>
<text x="70.2" y="236.8">fine</text>
<text x="75" y="236.8">here.</text>
<text x="75.1" y="238.9">and</text>
<text x="79.7" y="238.9">the</text>
<text x="22.9" y="240.9">data</text>
<text x="22.9" y="243">use</text>
<text x="27.3" y="243">the</text>
<text x="28.2" y="240.9">connector</text>
<text x="31.4" y="243">3.3V</text>
<text x="36.7" y="243">from</text>
<text x="38.7" y="240.9">only</text>
<text x="42.2" y="243">the</text>
<text x="43.8" y="240.9">carries</text>
<text x="46.4" y="243">core</text>
<text x="51.6" y="240.9">5V.</text>
<text x="51.7" y="243">instead.</text>
<text x="55.6" y="240.9">If</text>
<text x="58.1" y="240.9">you</text>
<text x="62.6" y="240.9">build</text>
<text x="68.5" y="240.9">a</text>
<text x="70.8" y="240.9">more</text>
<text x="76.7" y="240.9">integrated</text>
<text x="87.4" y="240.9">PCB</text>
</g>
</svg>
